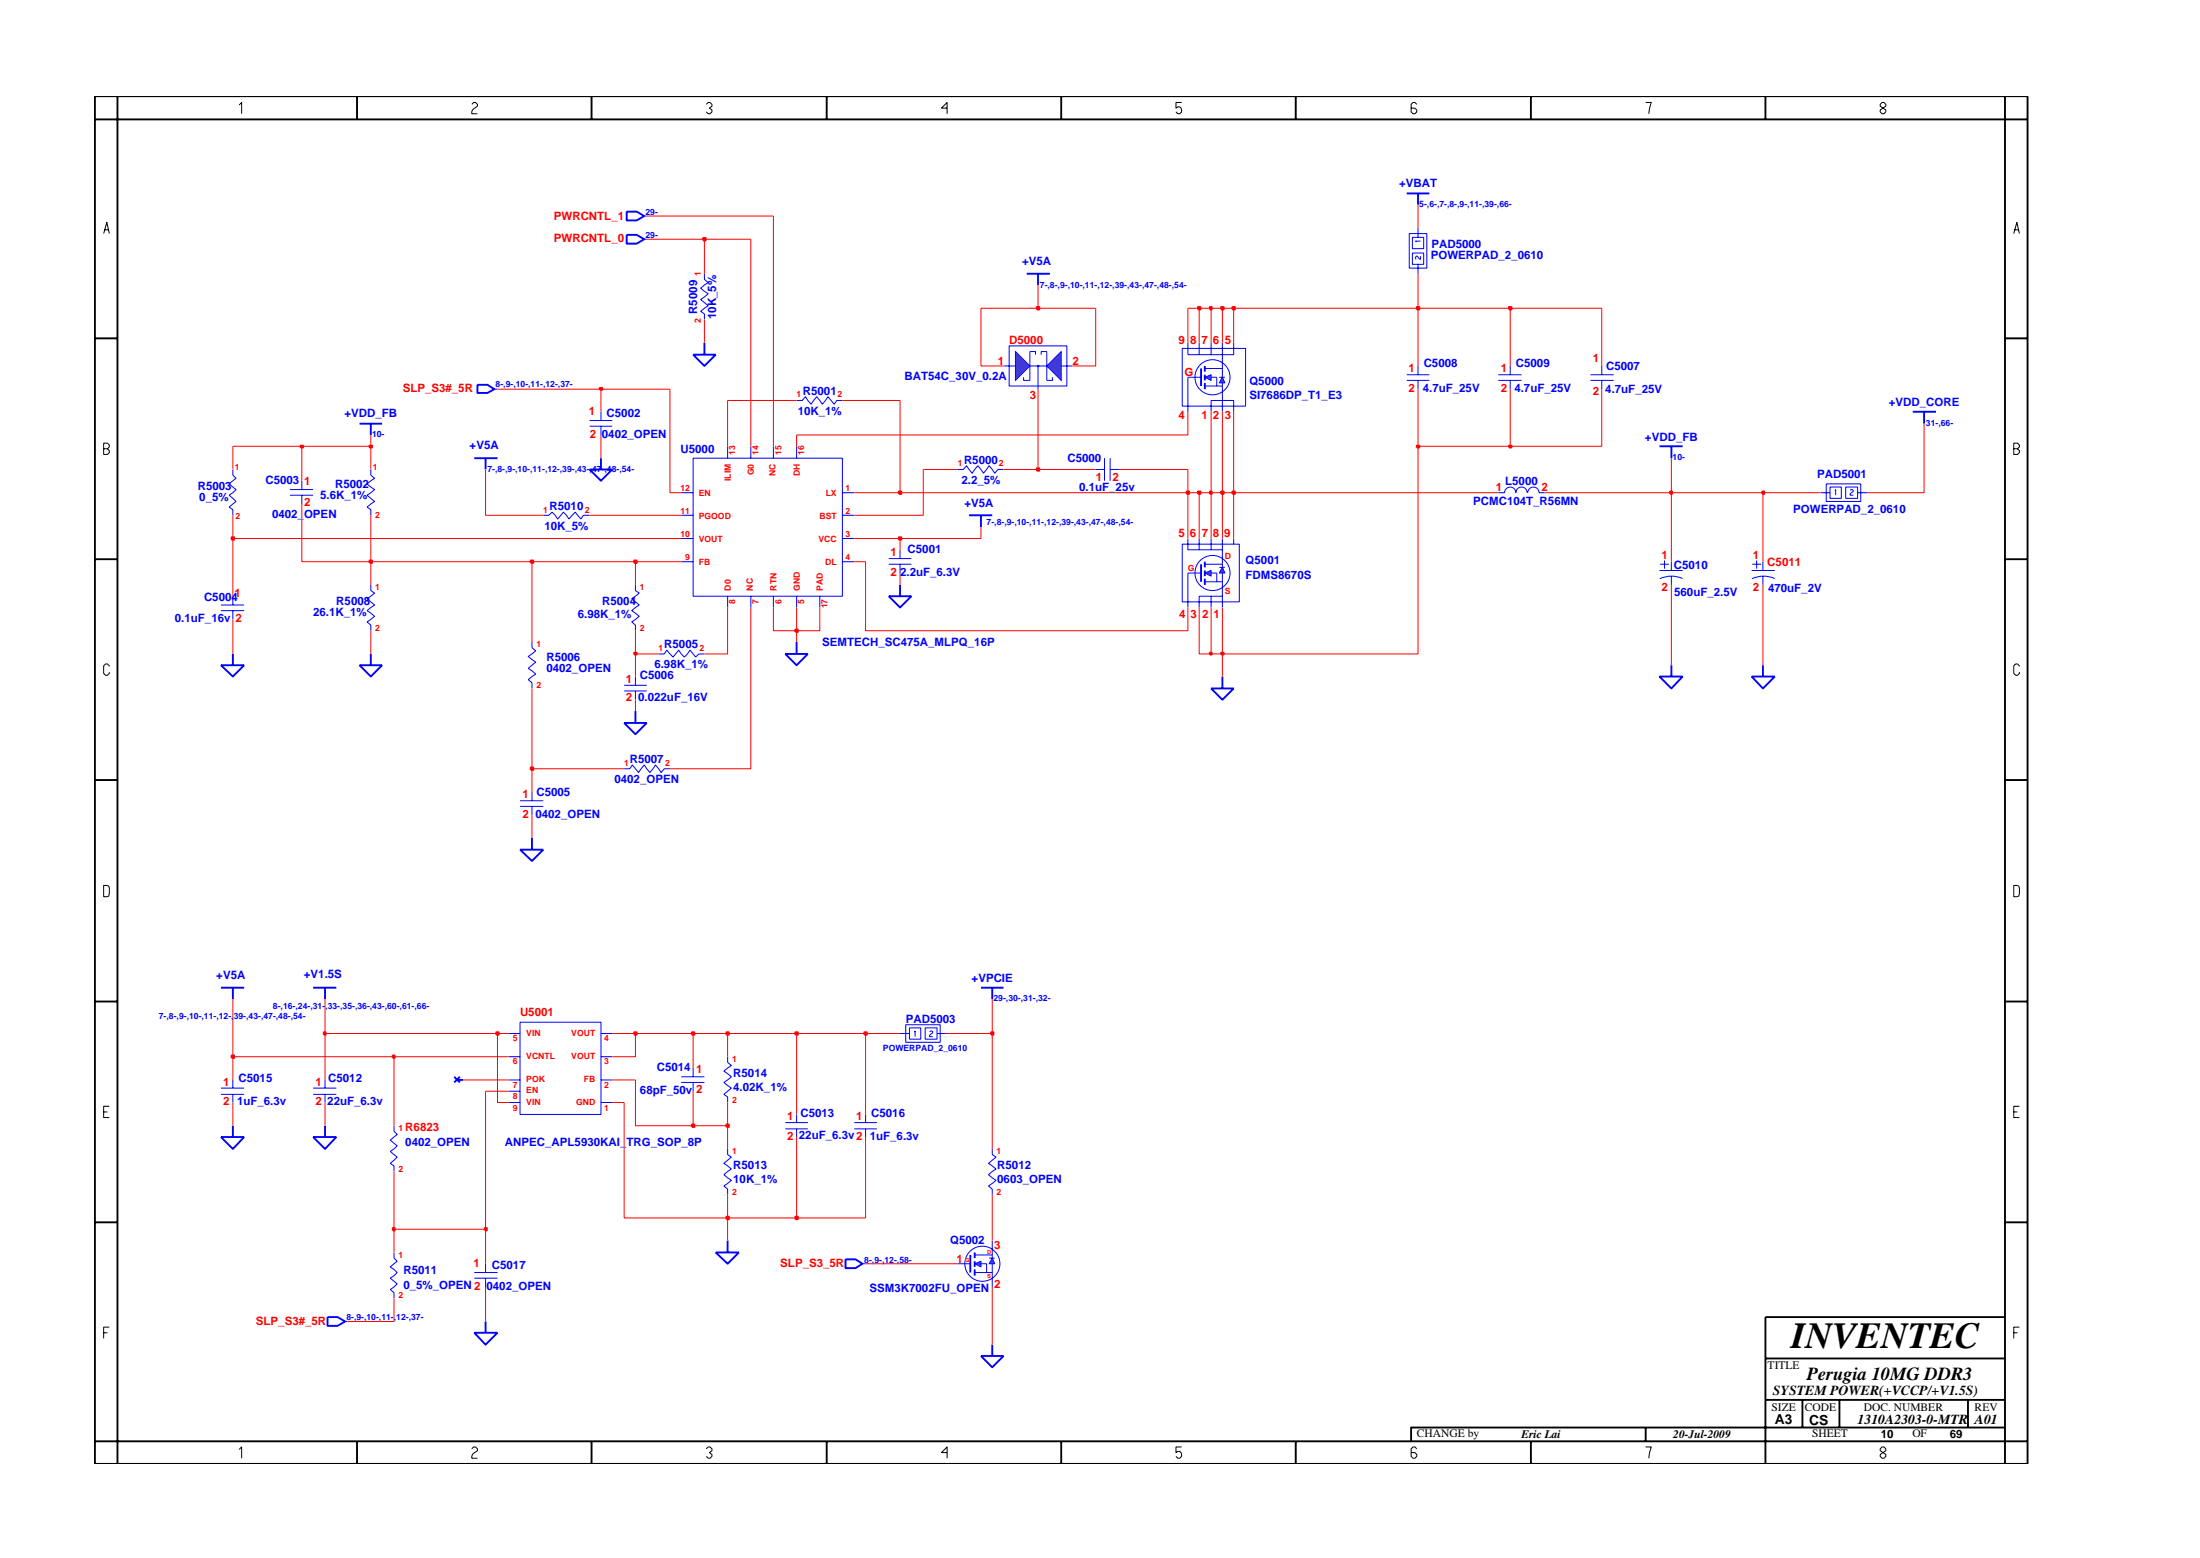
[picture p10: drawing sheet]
<svg xmlns="http://www.w3.org/2000/svg" width="297mm" height="210mm" viewBox="0 0 297 210" stroke-linecap="round" stroke-linejoin="round" font-family="sans-serif">
<g fill="none" stroke="#00f" stroke-width=".25">
<path d="M64.5 51.9h1.3l.9 .6-.9 .5h-1.3zM64 61.8h3.2M65.6 61.8v1.6M79.6 63.4h3.1l-1.6 1.5zM81.1 61.8v1.6M121.5 78.9v1.6M224.1 60.2h3.1M225.7 60.2v1.6M29.8 89.8h3.2l-1.6 1.5zM31.4 88.3v1.5M48.5 89.8h3.1l-1.5 1.5zM50.1 88.3v1.5"/>
<path d="M120 80.5h3l-1.5 1.5zM224.1 91.3h3.1l-1.5 1.6zM225.7 89.8v1.5M236.5 91.3h3.1l-1.6 1.6zM238 89.8v1.5M29.8 133.3h3.2M31.4 133.3v1.5M132.4 133.3h3.1M134 133.3v1.5M42.3 153.4h3.1l-1.5 1.7zM43.9 151.9v1.5M61.3 145.3l.8 .8"/>
<path d="M61.8 145.7h.7M62.1 145.3l-.8 .8M44.2 177.7h1.4l1 .6-1 .6h-1.4zM64 179.9h3.2l-1.6 1.6zM65.6 178.3v1.6M96.6 169h3.2l-1.6 1.5zM98.2 167.4v1.6M114.2 170h1.3l.9 .5-.9 .6h-1.3z"/>
</g>
<g fill="none" stroke="#00f" stroke-width=".14">
<path d="M66.7 52.5h.5M189.9 50.6h3.1M189.9 51.3h3.1M191.5 49.4v1.2M191.5 51.3v1.2M214.7 50.6h3.2M214.7 51.3h3.2M216.3 49.4v1.2M216.3 51.3v1.2M50.1 78.9v.8l.5 .3-1 .8 1 .8-1 .8 1 .8-1 .7 .5 .5v.7M73.3 69.5h.8l.4-.4 .8 .9 .8-.9 .7 .9 .9-.9 .7 .9 .4-.5h.8M85.8 78.9v.8l.5 .3-1 .8 1 .8-1 .8 1 .8-1 .7 .5 .5v.7"/>
<path d="M92 66.5h1.6M92 69.5h1.6M92 72.7h1.6M92 75.8h1.6M93.6 61.8h20.1v18.7h-20.1zM98.2 60.2v1.6M101.4 60.2v1.6M104.4 60.2v1.6M107.6 60.2v1.6M113.7 66.5h1.6M113.7 69.5h1.6M113.7 72.7h1.6"/>
<path d="M113.7 75.8h1.6M236.5 77h3.1M236.6 76.1h1.2M237.2 75.6v1.1M238 75.8v1.2M238 77.8v1.1M239.6 78.1a3.7 3.7 0 0 0-3.1 0M29.8 81.6h3.2M29.8 82.4h3.2M31.4 80.5v1.1M31.4 82.4v1.2M84.3 92.5h3"/>
<path d="M84.3 93.2h3M85.8 91.3v1.2M85.8 93.2v1.2M88.9 88.3h.8l.3-.6 .9 1 .7-1 .8 1 .8-1 .7 1 .4-.4h.8M98.2 80.5v1.5M101.4 80.5v1.5M104.4 80.5v1.5M107.6 80.5v1.5M110.7 80.5v1.5M68.7 139.5h1.5M70.2 138h10.9v12.4h-10.9zM81.1 139.5h1.6"/>
<path d="M68.7 148.8h1.5M68.7 145.7h1.5M68.7 142.6h1.5M68.7 147.3h1.5M81.1 148.8h1.6M81.1 145.7h1.6M81.1 142.6h1.6M92 145.3h3.1M92 146.1h3.1M93.6 144.1v1.2M93.6 146.1v1.2M98.2 142.6v.8l.5 .4-1 .8 1 .7-1 .8 1 .7-1 .9 .5 .3v.8"/>
<path d="M106 151.5h3.1M106 152.3h3.1M107.6 150.4v1.1M107.6 152.3v1.1M115.3 151.5h3.1M115.3 152.3h3.1M116.9 150.4v1.1M116.9 152.3v1.1M46.6 178.3h.3M53.2 169v.8l.4 .4-.9 .8 .9 .7-.9 .8 .9 .8-.9 .7 .5 .4v.8M116.4 170.5h.5"/>
</g>
<path d="M137.1 47.4l2 2-2 1.9z" fill="#3c3cc8"/>
<path d="M137.1 47.4l2 2-2 1.9z" fill="none" stroke="#00f" stroke-width=".14"/>
<path d="M143.3 47.4v3.9l-2-1.9z" fill="#3c3cc8"/>
<path d="M139.1 47.4v3.9M140.2 49.4v3.1M141.3 47.4v3.9M143.3 47.4v3.9l-2-1.9z" fill="none" stroke="#00f" stroke-width=".14"/>
<circle cx="140.2" cy="49.4" r=".08" fill="#3c3cc8"/>
<g fill="none" stroke="#00f" stroke-width=".14">
<path d="M135.5 49.4h1.6M136.3 46.7h7.7v5.4h-7.7zM138.2 50.9v.4h.9M139.1 47.4h.7v.5M139.1 49.4h2.2M141.3 47.4h-.7v.5M142.1 50.9v.4h-.8M143.3 49.4h1.5M160.4 50.9h1.8M129.3 63.4h.8l.4-.5 .8 1 .7-1 .8 1 .7-1 .8 1 .4-.5h.8M147.9 63.4h1.2M149.1 61.8v3.1"/>
<path d="M149.9 63.4h1.2M149.9 61.8v3.1"/>
<circle cx="140.2" cy="49.4" r=".08"/>
</g>
<path d="M162.2 49.7v2.4" fill="none" stroke="#00f" stroke-width=".25"/>
<path d="M165 50.9l.4 .8h-.8z" fill="#3c3cc8"/>
<path d="M164.6 50.9h.8M165 50.9l.4 .8h-.8z" fill="none" stroke="#00f" stroke-width=".14"/>
<path d="M162.7 50.9l.8-.3v.7z" fill="#3c3cc8"/>
<g fill="none" stroke="#00f" stroke-width=".14">
<path d="M87 32.3h.3M159.6 47h8.6v7.8h-8.6zM160.4 46.3v1.6h6.2v-1.6M160.4 50.9v4.7M161.9 46.3v1.6M162.7 50.9l.8-.3v.7zM162.7 52.1h2.3M162.7 49.7h2.3M163.5 50.9h.8v1.2M163.5 55.6v-1.6h3.1v1.6M163.5 46.3v1.6M165 46.3v4.6"/>
<path d="M165 51.7v3.9M160.4 77.3h1.8M53.2 151.9v.8l.4 .4-.9 .8 .9 .7-.9 .8 .9 .8-.9 .8 .5 .3v.8M98.2 155.1v.7l.5 .4-1 .8 1 .8-1 .7 1 .8-1 .7 .5 .5v.7"/>
<circle cx="163.7" cy="50.9" r="2.37"/>
</g>
<path d="M84.6 31.7h1.4l1 .6-1 .6h-1.4zM162.7 49.4v.8M162.7 50.6v.7M162.7 51.7v.8M162.2 76.1v2.4M29.8 153.4h3.2l-1.6 1.7zM31.4 151.9v1.5" fill="none" stroke="#00f" stroke-width=".25"/>
<path d="M165 76.6l.4 .7h-.8z" fill="#3c3cc8"/>
<path d="M164.6 76.6h.8M165 76.6l.4 .7h-.8z" fill="none" stroke="#00f" stroke-width=".14"/>
<path d="M162.7 77.3l.8-.3v.8z" fill="#3c3cc8"/>
<g fill="none" stroke="#00f" stroke-width=".14">
<path d="M190.3 31.5h2.3v4.7h-2.3zM190.7 32h1.5v1.6h-1.5zM190.7 34.1h1.5v1.6h-1.5zM191.5 30.8v1.2M191.5 35.7v1.2M191.8 32.5h-.7l.2 .1M191.8 34.6v.4l-.4-.4h-.2l-.1 .1 .1 .3M202.3 50.6h3.1M202.3 51.3h3.1M203.9 49.4v1.2M203.9 51.3v1.2M159.6 73.4h7.7v7.8h-7.7z"/>
<path d="M160.4 72.7v1.5h4.6M160.4 77.3v4.7M161.9 72.7v1.5M162.7 77.3l.8-.3v.8zM162.7 78.5h2.3M162.7 76.1h2.3M163.5 77.3h.8v1.2M163.5 72.7v1.5M165 72.7v3.9M165 77.3v4.7M166.6 72.7v.7M71.8 86.6v.8l.5 .4-1 .8 1 .8-1 .8 1 .8-1 .7 .5 .4v.8"/>
<path d="M163.5 80.5v1.5M165 80.5h-3.1v1.5M121.5 139.5h1.3M122.3 138.3h4.6v2.4h-4.6zM122.8 138.7h1.5v1.5h-1.5zM123.5 139.3l.1-.2v.8M124.9 138.7h1.6v1.5h-1.6zM125.5 139.2l.2-.1 .2 .1v.2l-.4 .3v.2h.4M126.5 139.5h1.2M42.3 146.8h3.1M42.3 147.7h3.1M43.9 145.7v1.1"/>
<path d="M43.9 147.7v1.1M129.3 170.5h1.7"/>
<circle cx="163.7" cy="77.3" r="2.37"/>
</g>
<g fill="none" stroke="#00f" stroke-width=".25">
<path d="M93.6 47.9h3l-1.5 1.5zM95.1 46.3v1.6M258.3 55.6h3.1M259.8 55.6v1.6M162.7 75.8v.8M162.7 77v.8M162.7 78.1v.8M84.3 97.6h3l-1.5 1.5zM85.8 96v1.6M106 88.3h3.1l-1.5 1.5zM107.6 86.6v1.7M70.2 114.7h3.1l-1.5 1.5z"/>
<path d="M71.8 113.1v1.6M131 169.4v2.3"/>
</g>
<path d="M134 169.8l.3 .7h-.8z" fill="#3c3cc8"/>
<path d="M133.5 169.8h.8M134 169.8l.3 .7h-.8z" fill="none" stroke="#00f" stroke-width=".14"/>
<path d="M131.6 170.5l.8-.3v.8z" fill="#3c3cc8"/>
<g fill="none" stroke="#00f" stroke-width=".14">
<path d="M87 29.2h.3M95.1 36.9v.8l.5 .4-1 .8 1 .8-1 .7 1 .9-1 .7 .5 .4v.7M79.6 56.8h3.1M79.6 57.5h3.1M81.1 55.6v1.2M81.1 57.5v1.2M107.6 54h.7l.4-.5 .8 1.1 .8-1.1 .7 1.1 .8-1.1 .8 1.1 .4-.6h.7M31.4 63.4v.7l.5 .4-1 .8 1 .8-1 .7 1 .9-1 .7 .5 .4v.7M39.1 66.8h3.2M39.1 66.1h3.2M40.8 64.9v1.2M40.8 66.8v1.2"/>
<path d="M50.1 63.4v.7l.5 .4-1 .8 1 .8-1 .7 1 .9-1 .7 .5 .4v.7M120 75.4h3M120 76.1h3M121.5 74.2v1.2M121.5 76.1v1.2M202.3 66.5h.8a.76 .76 0 0 1 .8-.8 .76 .76 0 0 1 .8 .8 .76 .76 0 0 1 .7-.8 .76 .76 0 0 1 .8 .8M206.3 66.5a.76 .76 0 0 1 .7-.8 .76 .76 0 0 1 .8 .8h.8M224.1 77h3.1M224.1 76.1h1.2M224.7 75.6v1.1M225.7 75.8v1.2M225.7 77.8v1.1"/>
<path d="M227.2 78.1a3.7 3.7 0 0 0-3.1 0M245.8 66.5h1.3M246.6 65.3h4.6v2.4h-4.6zM247.1 65.7h1.5v1.6h-1.5zM247.8 66.2v-.1v.7M249.2 65.7h1.6v1.6h-1.6zM249.8 66.2l.2-.1 .2 .1v.1l-.4 .4v.1h.4M250.8 66.5h1.3M70.2 108.1h3.1M70.2 108.8h3.1M71.8 106.9v1.2M71.8 108.8v1.2"/>
<path d="M84.3 103.7h.7l.4-.5 .8 1.1 .8-1.1 .7 1.1 .8-1.1 .8 1.1 .4-.6h.8M29.8 146.8h3.2M29.8 147.7h3.2M31.4 145.7v1.1M31.4 147.7v1.1M134 155.1v.7l.5 .4-1 .8 1 .8-1 .7 1 .8-1 .7 .5 .5v.7M64 171.7h3.2M64 172.5h3.2M65.6 170.5v1.2M65.6 172.5v1.2M131.6 170.5l.8-.3v.8zM131.6 171.7h2.4"/>
<path d="M131.6 169.4h2.4M132.4 170.5h.8v1.2M134 167.4v2.4M134 170.5v3.2"/>
<circle cx="132.6" cy="170.5" r="2.37"/>
</g>
<g fill="none" stroke="#00f" stroke-width=".25">
<path d="M84.6 28.6h1.4l1 .6-1 .5h-1.4zM138.6 36.9h3.2M140.2 36.9v1.6M189.9 26.1h3.1M191.5 26.1v1.5M48.5 57.2h3.1M50.1 57.2v1.5M130.8 69.5h3.2M132.4 69.5v1.6M163.5 92.9h3.1l-1.6 1.5zM165 91.3v1.6M42.3 133.3h3.1"/>
<path d="M43.9 133.3v1.5M131.6 169v.8M131.6 170.2v.8M131.6 171.3v.9M132.4 183h3.1l-1.5 1.5zM134 181.5v1.5"/>
</g>
<path d="M53.2 175.2v3.1h-6.3M53.2 165.9v3.1M65.6 165.9v4.6M65.6 173.7v4.6M98.2 164.4v3M116.9 170.5h12.4M134 161.2v6.2M134 173.7v7.8" fill="none" stroke="#f00" stroke-width=".14"/>
<path d="M53 165.7h.3v.4h-.3z" fill="#8e2323"/>
<path d="M53 165.7h.3v.4h-.3z" fill="none" stroke="#f00" stroke-width=".25"/>
<path d="M53.2 158.1v7.8h12.4" fill="none" stroke="#f00" stroke-width=".14"/>
<path d="M65.5 165.7h.2v.4h-.2z" fill="#8e2323"/>
<path d="M65.5 165.7h.2v.4h-.2z" fill="none" stroke="#f00" stroke-width=".25"/>
<path d="M65.6 147.3v18.6M84.3 148.8v15.6h13.9" fill="none" stroke="#f00" stroke-width=".14"/>
<path d="M98.1 164.2h.3v.3h-.3z" fill="#8e2323"/>
<path d="M98.1 164.2h.3v.3h-.3z" fill="none" stroke="#f00" stroke-width=".25"/>
<path d="M98.2 161.2v3.2h9.4" fill="none" stroke="#f00" stroke-width=".14"/>
<path d="M107.4 164.2h.3v.3h-.3z" fill="#8e2323"/>
<path d="M107.4 164.2h.3v.3h-.3z" fill="none" stroke="#f00" stroke-width=".25"/>
<path d="M134 139.5v15.6M31.4 148.8v3.1M43.9 148.8v3.1M53.2 142.6v9.3M85.8 145.7v6.2h7.8M98.2 151.9v3.2M107.6 153.4v11h9.3v-11" fill="none" stroke="#f00" stroke-width=".14"/>
<path d="M93.4 151.8h.4v.3h-.4z" fill="#8e2323"/>
<path d="M93.4 151.8h.4v.3h-.4z" fill="none" stroke="#f00" stroke-width=".25"/>
<path d="M93.6 147.3v4.6h4.6" fill="none" stroke="#f00" stroke-width=".14"/>
<path d="M98.1 151.8h.3v.3h-.3z" fill="#8e2323"/>
<path d="M98.1 151.8h.3v.3h-.3z" fill="none" stroke="#f00" stroke-width=".25"/>
<path d="M43.9 139.5v6.2M67.2 139.5v9.3h1.5M93.6 139.5v4.6M107.6 139.5v10.9M116.9 139.5v10.9M31.4 142.6v3.1M62.5 145.7h6.2M65.6 147.3h3.1M82.7 148.8h1.6M82.7 145.7h3.1M98.2 148.8v3.1" fill="none" stroke="#f00" stroke-width=".14"/>
<path d="M31.3 142.4h.3v.4h-.3z" fill="#8e2323"/>
<path d="M31.3 142.4h.3v.4h-.3z" fill="none" stroke="#f00" stroke-width=".25"/>
<path d="M31.4 134.8v7.8h21.8" fill="none" stroke="#f00" stroke-width=".14"/>
<path d="M53 142.4h.3v.4h-.3z" fill="#8e2323"/>
<path d="M53 142.4h.3v.4h-.3z" fill="none" stroke="#f00" stroke-width=".25"/>
<path d="M85.8 139.5v3.1h-3.1M98.2 139.5v3.1M53.2 142.6h15.5" fill="none" stroke="#f00" stroke-width=".14"/>
<path d="M43.7 139.3h.3v.3h-.3z" fill="#8e2323"/>
<path d="M43.7 139.3h.3v.3h-.3z" fill="none" stroke="#f00" stroke-width=".25"/>
<path d="M43.9 134.8v4.7h23.3" fill="none" stroke="#f00" stroke-width=".14"/>
<path d="M67 139.3h.3v.3h-.3z" fill="#8e2323"/>
<path d="M67 139.3h.3v.3h-.3z" fill="none" stroke="#f00" stroke-width=".25"/>
<path d="M67.2 139.5h1.5M82.7 139.5h3.1" fill="none" stroke="#f00" stroke-width=".14"/>
<path d="M85.6 139.3h.4v.3h-.4z" fill="#8e2323"/>
<path d="M85.6 139.3h.4v.3h-.4z" fill="none" stroke="#f00" stroke-width=".25"/>
<path d="M85.8 139.5h7.8" fill="none" stroke="#f00" stroke-width=".14"/>
<path d="M93.4 139.3h.4v.3h-.4z" fill="#8e2323"/>
<path d="M93.4 139.3h.4v.3h-.4z" fill="none" stroke="#f00" stroke-width=".25"/>
<path d="M93.6 139.5h4.6" fill="none" stroke="#f00" stroke-width=".14"/>
<path d="M98.1 139.3h.3v.3h-.3z" fill="#8e2323"/>
<path d="M98.1 139.3h.3v.3h-.3z" fill="none" stroke="#f00" stroke-width=".25"/>
<path d="M98.2 139.5h9.4" fill="none" stroke="#f00" stroke-width=".14"/>
<path d="M107.4 139.3h.3v.3h-.3z" fill="#8e2323"/>
<path d="M107.4 139.3h.3v.3h-.3z" fill="none" stroke="#f00" stroke-width=".25"/>
<path d="M107.6 139.5h9.3" fill="none" stroke="#f00" stroke-width=".14"/>
<path d="M116.7 139.3h.3v.3h-.3z" fill="#8e2323"/>
<path d="M116.7 139.3h.3v.3h-.3z" fill="none" stroke="#f00" stroke-width=".25"/>
<path d="M116.9 139.5h4.6M127.7 139.5h6.3" fill="none" stroke="#f00" stroke-width=".14"/>
<path d="M133.8 139.3h.3v.3h-.3z" fill="#8e2323"/>
<path d="M133.8 139.3h.3v.3h-.3z" fill="none" stroke="#f00" stroke-width=".25"/>
<path d="M71.8 103.7v3.2M71.8 110v3.1M134 134.8v4.7" fill="none" stroke="#f00" stroke-width=".14"/>
<path d="M71.7 103.6h.3v.3h-.3z" fill="#8e2323"/>
<path d="M71.7 103.6h.3v.3h-.3z" fill="none" stroke="#f00" stroke-width=".25"/>
<path d="M225.7 78.9v10.9M238 78.9v10.9M31.4 83.6v4.7M50.1 85.1v3.2M71.8 92.9v10.8h12.5M85.8 88.3v3M85.8 94.4v1.6M101.4 82v21.7h-10.9M165 88.3v3" fill="none" stroke="#f00" stroke-width=".14"/>
<path d="M85.6 88.1h.4v.2h-.4z" fill="#8e2323"/>
<path d="M85.6 88.1h.4v.2h-.4z" fill="none" stroke="#f00" stroke-width=".25"/>
<path d="M85.8 85.1v3.2h3.1M98.2 82v6.3h-3.1M161.9 82v6.3h1.6" fill="none" stroke="#f00" stroke-width=".14"/>
<path d="M163.4 88.1h.2v.2h-.2z" fill="#8e2323"/>
<path d="M163.4 88.1h.2v.2h-.2z" fill="none" stroke="#f00" stroke-width=".25"/>
<path d="M163.5 82v6.3h1.5" fill="none" stroke="#f00" stroke-width=".14"/>
<path d="M164.9 88.1h.3v.2h-.3z" fill="#8e2323"/>
<path d="M164.9 88.1h.3v.2h-.3z" fill="none" stroke="#f00" stroke-width=".25"/>
<path d="M71.8 75.8v10.8M191.5 60.2v28.1h-26.5v-6.3M104.4 82v3.1h3.2v1.5" fill="none" stroke="#f00" stroke-width=".14"/>
<path d="M107.4 84.9h.3v.4h-.3z" fill="#8e2323"/>
<path d="M107.4 84.9h.3v.4h-.3z" fill="none" stroke="#f00" stroke-width=".25"/>
<path d="M31.4 72.7v7.8M40.8 68v7.8h9.3v3.1M85.8 75.8v3.1M116.9 75.8v9.3h43.5v-3.1M121.5 77.3v1.6M107.6 82v3.1h3.1v-3.1" fill="none" stroke="#f00" stroke-width=".14"/>
<path d="M49.9 75.6h.3v.4h-.3z" fill="#8e2323"/>
<path d="M49.9 75.6h.3v.4h-.3z" fill="none" stroke="#f00" stroke-width=".25"/>
<path d="M50.1 69.5v6.3h21.7" fill="none" stroke="#f00" stroke-width=".14"/>
<path d="M71.7 75.6h.3v.4h-.3z" fill="#8e2323"/>
<path d="M71.7 75.6h.3v.4h-.3z" fill="none" stroke="#f00" stroke-width=".25"/>
<path d="M71.8 75.8h14" fill="none" stroke="#f00" stroke-width=".14"/>
<path d="M85.6 75.6h.4v.4h-.4z" fill="#8e2323"/>
<path d="M85.6 75.6h.4v.4h-.4z" fill="none" stroke="#f00" stroke-width=".25"/>
<path d="M85.8 75.8h6.2M115.3 75.8h1.6M121.5 72.7v1.5M225.7 66.5v9.3M238 66.5v9.3" fill="none" stroke="#f00" stroke-width=".14"/>
<path d="M31.3 72.5h.3v.3h-.3z" fill="#8e2323"/>
<path d="M31.3 72.5h.3v.3h-.3z" fill="none" stroke="#f00" stroke-width=".25"/>
<path d="M31.4 69.5v3.2h60.6M115.3 72.7h6.2" fill="none" stroke="#f00" stroke-width=".14"/>
<path d="M121.4 72.5h.3v.3h-.3z" fill="#8e2323"/>
<path d="M121.4 72.5h.3v.3h-.3z" fill="none" stroke="#f00" stroke-width=".25"/>
<path d="M90.5 52.5v14h1.5M65.6 63.4v6.1h7.7M79.6 69.5h12.4M115.3 66.5h6.2M124.7 63.4v6.1h-9.4M132.4 71.1v1.6h-10.9M160.4 66.5v6.2M161.9 66.5v6.2M163.5 66.5v6.2M165 66.5v6.2M166.6 66.5v6.2" fill="none" stroke="#f00" stroke-width=".14"/>
<path d="M121.4 66.3h.3v.4h-.3z" fill="#8e2323"/>
<path d="M121.4 66.3h.3v.4h-.3z" fill="none" stroke="#f00" stroke-width=".25"/>
<path d="M121.5 54v12.5h38.9" fill="none" stroke="#f00" stroke-width=".14"/>
<path d="M160.2 66.3h.4v.4h-.4z" fill="#8e2323"/>
<path d="M160.2 66.3h.4v.4h-.4z" fill="none" stroke="#f00" stroke-width=".25"/>
<path d="M160.4 63.4v3.1h1.5" fill="none" stroke="#f00" stroke-width=".14"/>
<path d="M161.7 66.3h.4v.4h-.4z" fill="#8e2323"/>
<path d="M161.7 66.3h.4v.4h-.4z" fill="none" stroke="#f00" stroke-width=".25"/>
<path d="M161.9 66.5h1.6" fill="none" stroke="#f00" stroke-width=".14"/>
<path d="M163.4 66.3h.2v.4h-.2z" fill="#8e2323"/>
<path d="M163.4 66.3h.2v.4h-.2z" fill="none" stroke="#f00" stroke-width=".25"/>
<path d="M163.5 55.6v10.9h1.5" fill="none" stroke="#f00" stroke-width=".14"/>
<path d="M164.9 66.3h.3v.4h-.3z" fill="#8e2323"/>
<path d="M164.9 66.3h.3v.4h-.3z" fill="none" stroke="#f00" stroke-width=".25"/>
<path d="M165 55.6v10.9h1.6" fill="none" stroke="#f00" stroke-width=".14"/>
<path d="M166.4 66.3h.3v.4h-.3z" fill="#8e2323"/>
<path d="M166.4 66.3h.3v.4h-.3z" fill="none" stroke="#f00" stroke-width=".25"/>
<path d="M166.6 55.6v10.9h35.7M208.6 66.5h17.1" fill="none" stroke="#f00" stroke-width=".14"/>
<path d="M225.5 66.3h.2v.4h-.2z" fill="#8e2323"/>
<path d="M225.5 66.3h.2v.4h-.2z" fill="none" stroke="#f00" stroke-width=".25"/>
<path d="M225.7 61.8v4.7h12.3" fill="none" stroke="#f00" stroke-width=".14"/>
<path d="M237.9 66.3h.3v.4h-.3z" fill="#8e2323"/>
<path d="M237.9 66.3h.3v.4h-.3z" fill="none" stroke="#f00" stroke-width=".25"/>
<path d="M259.8 57.2v9.3h-7.7M31.4 60.2v3.2M40.8 60.2v4.7M50.1 60.2v3.2M124.7 63.4h4.6M135.5 63.4h4.7M238 66.5h7.8" fill="none" stroke="#f00" stroke-width=".14"/>
<path d="M140 63.2h.3v.3h-.3z" fill="#8e2323"/>
<path d="M140 63.2h.3v.3h-.3z" fill="none" stroke="#f00" stroke-width=".25"/>
<path d="M81.1 58.7v3.1M140.2 52.5v10.9h7.7M31.4 60.2h9.4M151.1 63.4h9.3" fill="none" stroke="#f00" stroke-width=".14"/>
<path d="M40.6 60.1h.3v.3h-.3z" fill="#8e2323"/>
<path d="M40.6 60.1h.3v.3h-.3z" fill="none" stroke="#f00" stroke-width=".25"/>
<path d="M40.8 60.2h9.3" fill="none" stroke="#f00" stroke-width=".14"/>
<path d="M49.9 60.1h.3v.3h-.3z" fill="#8e2323"/>
<path d="M49.9 60.1h.3v.3h-.3z" fill="none" stroke="#f00" stroke-width=".25"/>
<path d="M101.4 32.3v27.9M104.4 29.2v31M50.1 58.7v1.5M98.2 54v6.2M107.6 58.7v1.5" fill="none" stroke="#f00" stroke-width=".14"/>
<path d="M191.3 60.1h.3v.3h-.3z" fill="#8e2323"/>
<path d="M191.3 60.1h.3v.3h-.3z" fill="none" stroke="#f00" stroke-width=".25"/>
<path d="M191.5 52.5v7.7h12.4" fill="none" stroke="#f00" stroke-width=".14"/>
<path d="M203.7 60.1h.4v.3h-.4z" fill="#8e2323"/>
<path d="M203.7 60.1h.4v.3h-.4z" fill="none" stroke="#f00" stroke-width=".25"/>
<path d="M67.2 52.5h13.9v3.1M98.2 54h9.4M113.7 54h7.8M160.4 55.6v3.1h-52.8M203.9 52.5v7.7h12.4v-7.7" fill="none" stroke="#f00" stroke-width=".14"/>
<path d="M81 52.4h.3v.2h-.3z" fill="#8e2323"/>
<path d="M81 52.4h.3v.2h-.3z" fill="none" stroke="#f00" stroke-width=".25"/>
<path d="M81.1 52.5h9.4M95.1 43.1v3.2M140.2 41.6h-7.8v7.8h3.1M147.9 41.6v7.8h-3.1M160.4 41.6v4.7M161.9 41.6v4.7M163.5 41.6v4.7M165 41.6v4.7M166.6 41.6v4.7M191.5 41.6v7.8M203.9 41.6v7.8M216.3 41.6v7.8" fill="none" stroke="#f00" stroke-width=".14"/>
<path d="M140 41.4h.3v.4h-.3z" fill="#8e2323"/>
<path d="M140 41.4h.3v.4h-.3z" fill="none" stroke="#f00" stroke-width=".25"/>
<path d="M140.2 38.5v3.1h7.7M160.4 41.6h1.5" fill="none" stroke="#f00" stroke-width=".14"/>
<path d="M161.7 41.4h.4v.4h-.4z" fill="#8e2323"/>
<path d="M161.7 41.4h.4v.4h-.4z" fill="none" stroke="#f00" stroke-width=".25"/>
<path d="M161.9 41.6h1.6" fill="none" stroke="#f00" stroke-width=".14"/>
<path d="M163.4 41.4h.2v.4h-.2z" fill="#8e2323"/>
<path d="M163.4 41.4h.2v.4h-.2z" fill="none" stroke="#f00" stroke-width=".25"/>
<path d="M163.5 41.6h1.5" fill="none" stroke="#f00" stroke-width=".14"/>
<path d="M164.9 41.4h.3v.4h-.3z" fill="#8e2323"/>
<path d="M164.9 41.4h.3v.4h-.3z" fill="none" stroke="#f00" stroke-width=".25"/>
<path d="M165 41.6h1.6" fill="none" stroke="#f00" stroke-width=".14"/>
<path d="M166.4 41.4h.3v.4h-.3z" fill="#8e2323"/>
<path d="M166.4 41.4h.3v.4h-.3z" fill="none" stroke="#f00" stroke-width=".25"/>
<path d="M166.6 41.6h24.9" fill="none" stroke="#f00" stroke-width=".14"/>
<path d="M191.3 41.4h.3v.4h-.3z" fill="#8e2323"/>
<path d="M191.3 41.4h.3v.4h-.3z" fill="none" stroke="#f00" stroke-width=".25"/>
<path d="M191.5 36.9v4.7h12.4" fill="none" stroke="#f00" stroke-width=".14"/>
<path d="M203.7 41.4h.4v.4h-.4z" fill="#8e2323"/>
<path d="M203.7 41.4h.4v.4h-.4z" fill="none" stroke="#f00" stroke-width=".25"/>
<path d="M87.3 32.3h7.8v4.6M203.9 41.6h12.4" fill="none" stroke="#f00" stroke-width=".14"/>
<path d="M94.9 32.1h.4v.4h-.4z" fill="#8e2323"/>
<path d="M94.9 32.1h.4v.4h-.4z" fill="none" stroke="#f00" stroke-width=".25"/>
<path d="M87.3 29.2h17.1M95.1 32.3h6.3M191.5 27.6v3.2" fill="none" stroke="#f00" stroke-width=".14"/>
<g fill="none" stroke="#000" stroke-width=".25">
<path d="M12.8 13h261v184.6h-261zM12.8 16.1h261M15.9 13v184.6M48.2 13v3.1M79.9 13v3.1M111.6 13v3.1M143.3 13v3.1M174.9 13v3.1M206.7 13v3.1M238.4 13v3.1M270.7 13v184.6M12.8 45.7h3.1"/>
<path d="M270.7 45.7h3.1M12.8 75.5h3.1M270.7 75.5h3.1M12.8 105.3h3.1M270.7 105.3h3.1M12.8 135.2h3.1M270.7 135.2h3.1M12.8 165h3.1M270.7 165h3.1M270.7 177.7h-32.3v19.9M12.8 194.5h261M48.2 194.5v3.1"/>
<path d="M79.9 194.5v3.1M111.6 194.5v3.1M143.3 194.5v3.1M174.9 194.5v3.1M206.7 194.5v3.1M222.2 192.6v1.9M238.4 183.3h32.3M238.4 188.9h32.3M243.4 188.9v3.7M248.4 188.9v3.7M265.7 188.9v3.7M270.7 192.6h-80.2v1.9"/>
</g>
<g fill="none" stroke="#000" stroke-width=".14">
<path d="M32.3 14.2l.3-.4v1.6M63.7 14.1l.3-.3h.2l.3 .3v.2l-.5 .4-.3 .4v.3h.8M95.4 14.1l.2-.3h.3l.2 .3v.2l-.3 .3 .3 .2v.3l-.2 .3h-.3l-.2-.3M127.9 14.6h-.8l.8-.8v1.6M159.5 13.8h-.7v.8l.2-.2a.5 .5 0 0 1 .5 .7l-.2 .3h-.3l-.2-.3M191.3 14.1l-.3-.3h-.2l-.3 .3v1l.3 .3h.2l.3-.3v-.3l-.3-.2h-.5M222.2 13.8h.8l-.4 1.6M253.9 14.1l.2-.3h.3l.2 .3v.2l-.7 .5v.3l.2 .3h.3l.2-.3v-.3l-.7-.5zM14 31.5l.4-1.5 .4 1.5M14.1 31h.6M271.9 31.5l.4-1.5 .4 1.5M272 31h.6"/>
<path d="M14 59.8h.5l.3 .3v.2l-.3 .3 .3 .2v.3l-.3 .2h-.5zM14 60.6h.5M271.9 60.6h.5l.3-.3v-.2l-.3-.3h-.5v1.5h.5l.3-.2v-.3l-.3-.2M14.8 89.9l-.3-.3h-.2l-.3 .3v1l.3 .2h.2l.3-.2v-.2M272.7 89.9l-.3-.3h-.3l-.2 .3v1l.2 .2h.3l.3-.2v-.2M14 119.5l.7 .1 .1 .2-.1 1.1-.7 .1zM271.9 119.5l.7 .1 .1 .2-.1 1.1-.7 .1zM14 150.1h.5M14.8 149.3h-.8v1.5h.8M271.9 150.1h.5M272.7 149.3h-.8v1.5h.8M14 179.9h.5"/>
<path d="M14.8 179.1h-.8v1.5M271.9 179.9h.5M272.7 179.1h-.8v1.5M32.3 195.6l.3-.3v1.5M63.7 195.5l.3-.2h.2l.3 .2v.3l-.7 .5-.1 .2v.3h.8M95.4 195.5l.2-.2h.3l.2 .2v.3l-.3 .2 .3 .3v.2l-.2 .3h-.3l-.2-.3M127.9 196h-.8l.8-.7v1.5M159.5 195.3h-.7v.7l.2-.1a.5 .5 0 0 1 .5 .6l-.2 .3h-.3l-.2-.3M191.3 195.5l-.3-.2h-.2l-.3 .2v1l.3 .3h.2l.3-.3v-.2l-.3-.3h-.5M222.2 195.3h.8l-.4 1.5M254.1 195.3l-.2 .2v.3l.7 .5v.2l-.2 .3h-.3l-.2-.3v-.2l.7-.5v-.3l-.2-.2z"/>
</g>
<text font-size="5" x="241.8" y="182">INVENTEC</text>
<text font-size="2.5" x="244" y="186.3">Perugia 10MG DDR3</text>
<g font-size="1.9">
<text x="239.4" y="188.2">SYSTEM POWER(+VCCP/+V1.5S)</text>
<text x="239.6" y="192.2">A3</text>
<text x="244.3" y="192.3">CS</text>
<text x="250.8" y="192.2">1310A2303-0-MTR A01</text>
</g>
<g font-size="1.6" fill="#f00">
<text x="74.8" y="29.7">PWRCNTL_1</text>
<text x="74.8" y="32.7">PWRCNTL_0</text>
<text x="136.3" y="46.4">D5000</text>
<text x="159.1" y="46.5">9</text>
<text x="160.7" y="46.5">8</text>
<text x="162.2" y="46.5">7</text>
<text x="163.8" y="46.5">6</text>
<text x="165.4" y="46.5">5</text>
<text x="54.4" y="52.8">SLP_S3#_5R</text>
<text x="134.7" y="49.2">1</text>
<text x="139.1" y="53.9">3</text>
<text x="144.8" y="49.2">2</text>
<text x="159.9" y="50.7">G</text>
<text x="190.2" y="50.2">1</text>
<text x="190.2" y="52.8">2</text>
<text x="202.6" y="50.2">1</text>
<text x="202.6" y="52.8">2</text>
<text x="215.1" y="48.9">1</text>
<text x="215.1" y="53.4">2</text>
<text x="79.5" y="56">1</text>
<text x="79.6" y="59.1">2</text>
<text x="159.1" y="56.6">4</text>
<text x="162.2" y="56.6">1</text>
<text x="163.8" y="56.6">2</text>
<text x="165.4" y="56.6">3</text>
<text x="41.1" y="65.5">1</text>
<text x="147.9" y="64.9">1</text>
<text x="150.2" y="64.9">2</text>
<text x="41.1" y="68.2">2</text>
<text x="202" y="66.2">1</text>
<text x="208.1" y="66.2">2</text>
<text x="120.2" y="75">1</text>
<text x="120.2" y="77.7">2</text>
<text x="159.1" y="72.5">5</text>
<text x="160.6" y="72.5">6</text>
<text x="162.2" y="72.5">7</text>
<text x="163.8" y="72.5">8</text>
<text x="165.3" y="72.5">9</text>
<text x="224.3" y="75.4">1</text>
<text x="236.7" y="75.4">1</text>
<text x="238.6" y="76.4">C5011</text>
<text x="31.7" y="80.6">1</text>
<text x="31.8" y="83.9">2</text>
<text x="159.2" y="83.3">4</text>
<text x="160.7" y="83.3">3</text>
<text x="162.3" y="83.3">2</text>
<text x="163.9" y="83.3">1</text>
<text x="224.3" y="79.7">2</text>
<text x="236.7" y="79.7">2</text>
<text x="84.5" y="92.1">1</text>
<text x="84.5" y="94.7">2</text>
<text x="70.5" y="107.6">1 C5005</text>
<text x="70.5" y="110.3">2</text>
<text x="70.2" y="137.1">U5001</text>
<text x="30.2" y="146.5">1</text>
<text x="30.2" y="149.2">2</text>
<text x="42.6" y="146.5">1</text>
<text x="42.6" y="149.2">2</text>
<text x="94" y="144.8">1</text>
<text x="94" y="147.5">2</text>
<text x="54.7" y="152.7">R6823</text>
<text x="106.3" y="151.2">1</text>
<text x="106.3" y="153.8">2</text>
<text x="115.6" y="151.2">1</text>
<text x="63.9" y="170.9">1</text>
<text x="105.4" y="171">SLP_S3_5R</text>
<text x="129.1" y="170.4">1</text>
<text x="134.2" y="173.8">2</text>
<text x="134.2" y="168.5">3</text>
<text x="34.6" y="178.7">SLP_S3#_5R</text>
</g>
<g font-size="1.6" fill="#00f">
<text x="188.9" y="25.3">+VBAT</text>
<text x="138" y="35.7">+V5A</text>
<text x="193.2" y="35">POWERPAD_2_0610</text>
<text x="193.3" y="33.4">PAD5000</text>
<text x="94.1" y="42.4" transform="rotate(-90 94.1 42.4)">R5009</text>
<text x="96.7" y="43.1" transform="rotate(-90 96.7 43.1)">10K_5%</text>
<text x="108.4" y="53.3">R5001</text>
<text x="122.1" y="51.3">BAT54C_30V_0.2A</text>
<text x="168.7" y="51.9">Q5000</text>
<text x="168.7" y="53.9">SI7686DP_T1_E3</text>
<text x="192.1" y="52.8">4.7uF_25V</text>
<text x="192.2" y="49.5">C5008</text>
<text x="204.5" y="52.8">4.7uF_25V</text>
<text x="204.7" y="49.5">C5009</text>
<text x="216.7" y="53.1">4.7uF_25V</text>
<text x="216.9" y="49.9">C5007</text>
<text x="46.5" y="56.3">+VDD_FB</text>
<text x="81.3" y="59.1">0402_OPEN</text>
<text x="81.9" y="56.3">C5002</text>
<text x="107.7" y="56">10K_1%</text>
<text x="222.1" y="59.5">+VDD_FB</text>
<text x="255" y="54.8">+VDD_CORE</text>
<text x="35.8" y="65.3">C5003</text>
<text x="45.2" y="65.9">R5002</text>
<text x="63.4" y="60.6">+V5A</text>
<text x="91.9" y="61.1">U5000</text>
<text x="129.8" y="65.3">2.2_5%</text>
<text x="130.2" y="62.6">R5000</text>
<text x="144.1" y="62.4">C5000</text>
<text x="203.2" y="65.5">L5000</text>
<text x="245.3" y="64.5">PAD5001</text>
<text x="26.7" y="66.1">R5003</text>
<text x="26.9" y="67.7">0_5%</text>
<text x="36.7" y="69.9">0402_OPEN</text>
<text x="43.2" y="67.3">5.6K_1%</text>
<text x="73.5" y="71.5">10K_5%</text>
<text x="74.2" y="68.8">R5010</text>
<text x="130.2" y="68.4">+V5A</text>
<text x="145.7" y="66.2">0.1uF_25v</text>
<text x="198.9" y="68.2">PCMC104T_R56MN</text>
<text x="242.1" y="69.2">POWERPAD_2_0610</text>
<text x="121.5" y="77.7">2.2uF_6.3V</text>
<text x="122.5" y="74.6">C5001</text>
<text x="168.2" y="76.1">Q5001</text>
<text x="226" y="76.7">C5010</text>
<text x="23.6" y="83.9">0.1uF_16v</text>
<text x="27.5" y="81.1">C5004</text>
<text x="42.3" y="83.2">26.1K_1%</text>
<text x="45.4" y="81.6">R5008</text>
<text x="78" y="83.3">6.98K_1%</text>
<text x="81.3" y="81.6">R5004</text>
<text x="168.2" y="78.1">FDMS8670S</text>
<text x="226" y="80.5">560uF_2.5V</text>
<text x="238.7" y="80">470uF_2V</text>
<text x="73.8" y="89.2">R5006</text>
<text x="89.7" y="87.4">R5005</text>
<text x="111" y="87.2">SEMTECH_SC475A_MLPQ_16P</text>
<text x="73.8" y="90.7">0402_OPEN</text>
<text x="86.2" y="94.7">0.022uF_16V</text>
<text x="86.4" y="91.7">C5006</text>
<text x="88.3" y="90.2">6.98K_1%</text>
<text x="83" y="105.7">0402_OPEN</text>
<text x="85" y="103">R5007</text>
<text x="72.3" y="110.3">0402_OPEN</text>
<text x="41" y="131.9">+V1.5S</text>
<text x="29.2" y="132.1">+V5A</text>
<text x="131.2" y="132.5">+VPCIE</text>
<text x="122.3" y="138.1">PAD5003</text>
<text x="32" y="149.2">1uF_6.3v</text>
<text x="32.2" y="146.1">C5015</text>
<text x="44.2" y="149.1">22uF_6.3v</text>
<text x="44.3" y="146.1">C5012</text>
<text x="86.4" y="147.6">68pF_50v</text>
<text x="88.7" y="144.5">C5014</text>
<text x="99" y="147.3">4.02K_1%</text>
<text x="99" y="145.3">R5014</text>
<text x="54.7" y="154.6">0402_OPEN</text>
<text x="68.2" y="154.6">ANPEC_APL5930KAI_TRG_SOP_8P</text>
<text x="107.9" y="153.8">22uF_6.3v2</text>
<text x="108.1" y="150.7">C5013</text>
<text x="117.4" y="153.8">1uF_6.3v</text>
<text x="117.6" y="150.7">C5016</text>
<text x="99" y="159.7">10K_1%</text>
<text x="99" y="157.8">R5013</text>
<text x="134.6" y="157.8">R5012</text>
<text x="134.6" y="159.7">0603_OPEN</text>
<text x="128.3" y="167.8">Q5002</text>
<text x="54.5" y="172">R5011</text>
<text x="54.5" y="173.9">0_5%_OPEN 2</text>
<text x="66.4" y="171.3">C5017</text>
<text x="65.7" y="174.1">0402_OPEN</text>
<text x="117.4" y="174.4">SSM3K7002FU_OPEN</text>
</g>
<g font-size="1.6">
<text x="238.7" y="184.8">TITLE</text>
<text x="239.2" y="190.4">SIZE</text>
<text x="243.7" y="190.4">CODE</text>
<text x="251.6" y="190.4">DOC. NUMBER</text>
<text x="266.6" y="190.4">REV</text>
<text x="191.3" y="193.9">CHANGE by</text>
<text x="205.4" y="194.1">Eric Lai</text>
<text x="225.9" y="194.1">20-Jul-2009</text>
<text x="244.7" y="193.9">SHEET</text>
<text x="253.9" y="194.1">10</text>
<text x="258.2" y="193.9">OF</text>
<text x="263.3" y="194.1">69</text>
</g>
<g font-size="1.2" fill="#00f">
<text x="87.2" y="29">29-</text>
<text x="191.6" y="27.9">5-,6-,7-,8-,9-,11-,39-,66-</text>
<text x="87.2" y="32.1">29-</text>
<text x="140.4" y="38.8">7-,8-,9-,10-,11-,12-,39-,43-,47-,48-,54-</text>
<text x="66.9" y="52.3">8-,9-,10-,11-,12-,37-</text>
<text x="50.2" y="59">10-</text>
<text x="260" y="57.5">31-,66-</text>
<text x="65.8" y="63.6">7-,8-,9-,10-,11-,12-,39-,43-,47-,48-,54-</text>
<text x="225.8" y="62.1">10-</text>
<text x="133.2" y="70.8">7-,8-,9-,10-,11-,12-,39-,43-,47-,48-,54-</text>
<text x="21.4" y="137.6">7-,8-,9-,10-,11-,12-,39-,43-,47-,48-,54-</text>
<text x="36.9" y="136.1">8-,16-,24-,31-,33-,35-,36-,43-,60-,61-,66-</text>
<text x="134.1" y="135.1">29-,30-,31-,32-</text>
<text x="119.2" y="141.8">POWERPAD_2_0610</text>
<text x="116.7" y="170.4">8-,9-,12-,58-</text>
<text x="46.8" y="178.2">8-,9-,10-,11-,12-,37-</text>
</g>
<g font-size="1.2" fill="#f00">
<text x="94.6" y="37.3" transform="rotate(-90 94.6 37.3)">1</text>
<text x="94.6" y="43.5" transform="rotate(-90 94.6 43.5)">2</text>
<text x="107.6" y="53.6">1</text>
<text x="113.1" y="53.6">2</text>
<text x="31.7" y="63.5">1</text>
<text x="50.3" y="63.5">1</text>
<text x="98.7" y="64.9" transform="rotate(-90 98.7 64.9)">ILIM</text>
<text x="99.3" y="61.4" transform="rotate(-90 99.3 61.4)">13</text>
<text x="101.8" y="64.2" transform="rotate(-90 101.8 64.2)">G0</text>
<text x="102.4" y="61.4" transform="rotate(-90 102.4 61.4)">14</text>
<text x="104.7" y="64.3" transform="rotate(-90 104.7 64.3)">NC</text>
<text x="105.5" y="61.4" transform="rotate(-90 105.5 61.4)">15</text>
<text x="108" y="64.3" transform="rotate(-90 108 64.3)">DH</text>
<text x="108.6" y="61.4" transform="rotate(-90 108.6 61.4)">16</text>
<text x="129.3" y="62.9">1</text>
<text x="134.8" y="62.9">2</text>
<text x="31.8" y="70.1">2</text>
<text x="50.7" y="69.9">2</text>
<text x="73.3" y="69.2">1</text>
<text x="79" y="69.2">2</text>
<text x="91.9" y="66.2">12</text>
<text x="91.9" y="69.4">11</text>
<text x="94.3" y="66.9">EN</text>
<text x="94.3" y="70">PGOOD</text>
<text x="110.6" y="70">BST</text>
<text x="111.5" y="66.9">LX</text>
<text x="114.2" y="69.4">2</text>
<text x="114.2" y="66.2">1</text>
<text x="91.9" y="72.5">10</text>
<text x="92.5" y="75.6">9</text>
<text x="94.3" y="73.1">VOUT</text>
<text x="94.3" y="76.2">FB</text>
<text x="110.5" y="73.1">VCC</text>
<text x="111.4" y="76.2">DL</text>
<text x="114.2" y="75.6">4</text>
<text x="114.2" y="72.5">3</text>
<text x="160.4" y="77">G</text>
<text x="165.4" y="75.5">D</text>
<text x="50.7" y="79.6">1</text>
<text x="86.4" y="79.6">1</text>
<text x="98.7" y="79.7" transform="rotate(-90 98.7 79.7)">D0</text>
<text x="99.3" y="81.4" transform="rotate(-90 99.3 81.4)">8</text>
<text x="101.6" y="79.7" transform="rotate(-90 101.6 79.7)">NC</text>
<text x="102.4" y="81.4" transform="rotate(-90 102.4 81.4)">7</text>
<text x="104.9" y="79.7" transform="rotate(-90 104.9 79.7)">RTN</text>
<text x="105.5" y="81.4" transform="rotate(-90 105.5 81.4)">6</text>
<text x="108" y="79.7" transform="rotate(-90 108 79.7)">GND</text>
<text x="108.6" y="81.4" transform="rotate(-90 108.6 81.4)">5</text>
<text x="111.1" y="79.7" transform="rotate(-90 111.1 79.7)">PAD</text>
<text x="111.7" y="82.1" transform="rotate(-90 111.7 82.1)">17</text>
<text x="165.4" y="80.1">S</text>
<text x="50.7" y="85.1">2</text>
<text x="72.4" y="87.3">1</text>
<text x="86.4" y="85.1">2</text>
<text x="88.9" y="87.8">1</text>
<text x="94.5" y="87.8">2</text>
<text x="72.4" y="92.9">2</text>
<text x="84.3" y="103.4">1</text>
<text x="89.8" y="103.4">2</text>
<text x="69.2" y="140.5">5</text>
<text x="69.2" y="143.7">6</text>
<text x="71.1" y="139.8">VIN</text>
<text x="71.1" y="142.9">VCNTL</text>
<text x="77.1" y="139.8">VOUT</text>
<text x="77.1" y="142.9">VOUT</text>
<text x="81.6" y="140.5">4</text>
<text x="81.6" y="143.7">3</text>
<text x="98.8" y="143.3">1</text>
<text x="69.2" y="149.9">9</text>
<text x="69.2" y="148.3">8</text>
<text x="69.2" y="146.8">7</text>
<text x="71.1" y="149.1">VIN</text>
<text x="71.1" y="147.5">EN</text>
<text x="71.1" y="146">POK</text>
<text x="77.8" y="149.1">GND</text>
<text x="78.8" y="146">FB</text>
<text x="81.6" y="146.8">2</text>
<text x="81.6" y="149.9">1</text>
<text x="98.8" y="148.8">2</text>
<text x="53.8" y="152.6">1</text>
<text x="98.8" y="155.7">1</text>
<text x="134.6" y="155.7">1</text>
<text x="53.8" y="158.1">2</text>
<text x="98.8" y="161.2">2</text>
<text x="134.6" y="161.2">2</text>
<text x="53.8" y="169.7">1</text>
<text x="53.8" y="175.2">2</text>
</g>
<g font-size=".8" fill="#f00">
<text x="130.3" y="170.3">G</text>
<text x="133.3" y="169.2">D</text>
<text x="133.3" y="172.5">S</text>
</g>
</svg>
